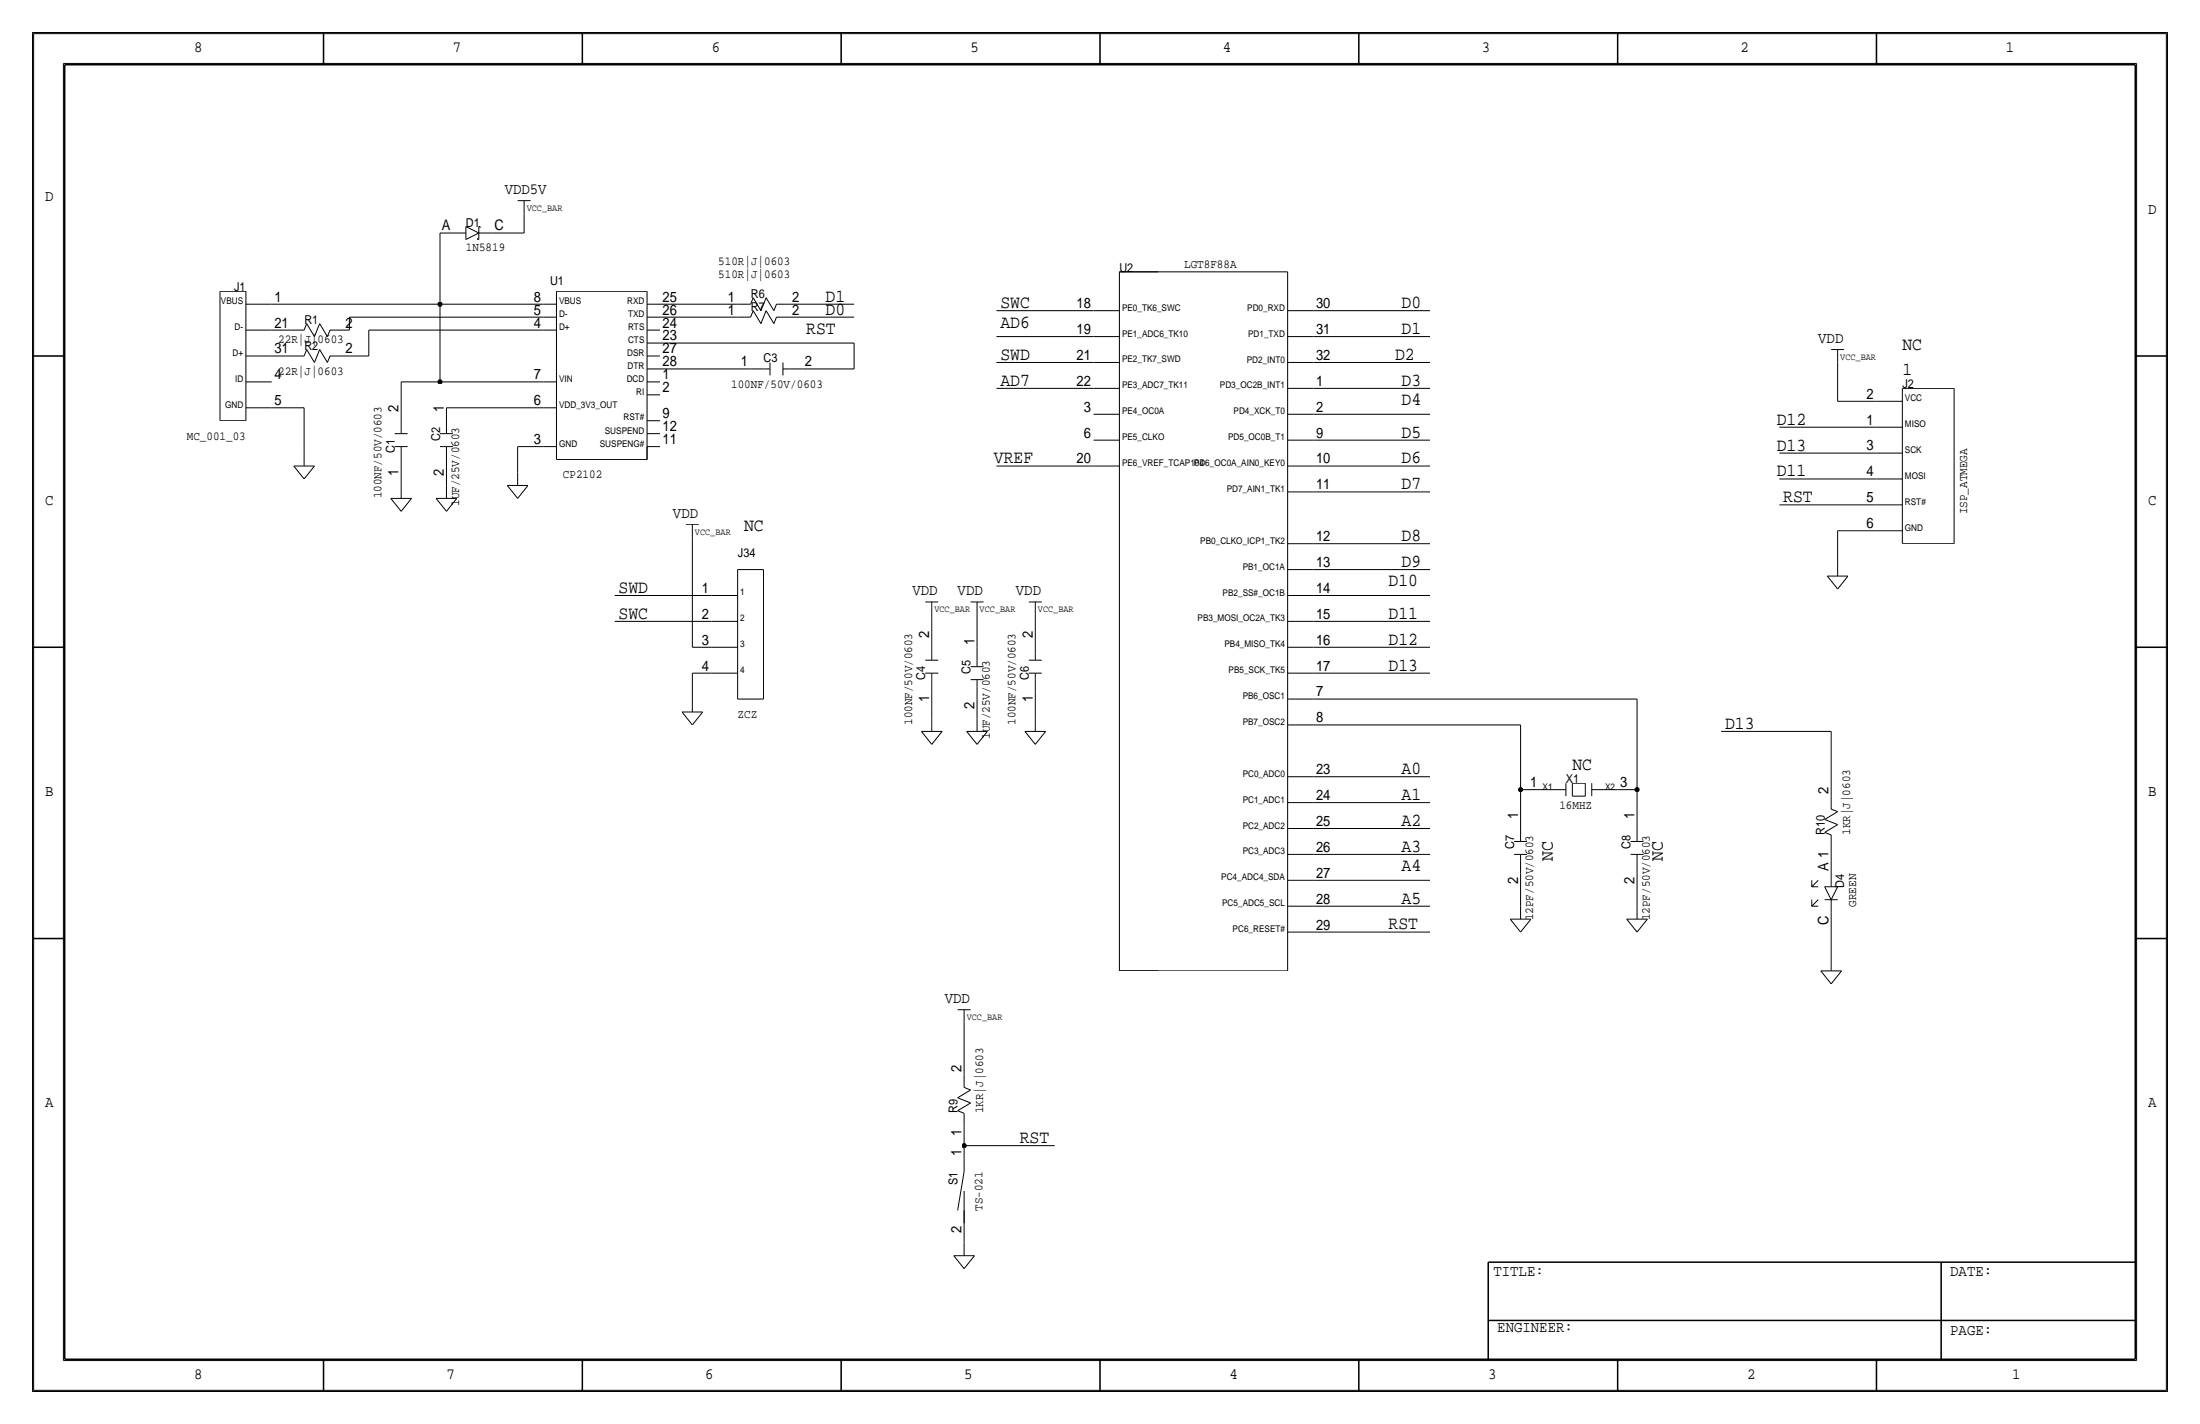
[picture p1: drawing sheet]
<svg xmlns="http://www.w3.org/2000/svg" width="432mm" height="279mm" viewBox="0 0 432 279" stroke-linecap="round" stroke-linejoin="round" font-family="sans-serif">
<g fill="none" stroke="#000" stroke-width=".2">
<path d="M6.6 6.6h418.6zM6.6 6.6v266.2zM12.4 12.4v254.6zM12.4 12.4h407zM419.4 12.4v254.6zM425.2 6.6v266.2zM101.6 39.4h2.5zM102.9 39.4v2.5zM43.2 57.1h5.1zM43.2 57.1v25.4zM48.3 59.7h5zM48.3 57.1v25.4z"/>
<path d="M53.3 59.7h33.1zM86.4 59.7v15.2zM86.4 45.7v14zM86.4 59.7h20.3zM86.4 45.7h2.5zM88.9 45.7h2.5zM91.4 44.5l2.6 1.2zM91.4 44.5v2.5zM91.4 47l2.6-1.3zM93.7 47h.3zM93.7 46.7v.3zM94 44.5h.2z"/>
<path d="M94 45.7v1.3zM94 44.5v1.2zM94 45.7h2.5zM94.2 44.5v.2zM96.5 45.7h6.4zM102.9 41.9v3.8zM106.7 59.7h2.5zM109.2 57.1v33.1zM109.2 57.1h17.8zM127 57.1v33.1zM127 59.7h2.5zM129.5 59.7h15.3z"/>
<path d="M144.8 59.7h2.5zM147.8 58.4l1.6 2.6zM147.8 58.4l-.5 1.3zM150.4 58.4l-1 2.6zM150.4 58.4l1.5 2.6zM152.4 59.7h2.5zM152.4 59.7l-.5 1.3zM152.4 59.7h.1M154.9 59.7h12.7zM219.7 53.3v137.2zM219.7 53.3h7.6zM219.7 53.3h33z"/>
<path d="M252.7 53.3v137.2zM48.3 74.9h5zM48.3 69.8h5zM48.3 64.8h5zM53.3 64.8h3.8zM53.3 69.8h3.8zM57.1 64.8h2.6zM57.1 69.8h2.6zM60.2 63.5l1.5 2.5zM60.2 68.6l1.5 2.5zM60.2 63.5l-.5 1.3zM60.2 68.6l-.5 1.2z"/>
<path d="M62.7 63.5l-1 2.5zM62.7 63.5l1.6 2.5zM62.7 68.6l-1 2.5zM62.7 68.6l1.6 2.5zM64.8 64.8h2.5zM64.8 69.8h2.5zM64.8 64.8l-.5 1.2zM64.8 69.8l-.5 1.3zM64.8 64.8h.1M64.8 69.8h.1M67.3 69.8h5.1zM67.3 64.8h1.3z"/>
<path d="M68.6 62.2v2.6zM68.6 62.2h38.1zM72.4 64.8h34.3zM72.4 64.8v5zM78.7 74.9v6.4zM78.7 74.9h7.7zM86.4 74.9h20.3zM106.7 74.9h2.5zM106.7 64.8h2.5zM106.7 62.2h2.5zM127 77.5h2.5zM127 74.9h2.5z"/>
<path d="M127 72.4h2.5zM127 69.8h2.5zM127 67.3h2.5zM127 64.8h2.5zM127 62.2h2.5zM129.5 62.2h15.3zM129.5 67.3h38.1zM129.5 72.4h17.8zM144.8 62.2h2.5zM147.3 72.4h2.6zM147.8 61l1.6 2.5zM147.8 61l-.5 1.2z"/>
<path d="M149.9 72.4h1.2zM150.4 61l-1 2.5zM150.4 61l1.5 2.5zM151.1 72.4v1.3zM151.1 71.1v1.3zM152.4 62.2h2.5zM152.4 62.2l-.5 1.3zM152.4 62.2h.1M153.7 72.4v1.3zM153.7 71.1v1.3zM153.7 72.4h1.2zM154.9 72.4h2.6z"/>
<path d="M154.9 62.2h12.7zM157.5 72.4h10.1zM167.6 67.3v5.1zM195.6 66h19zM195.6 71.1h19zM195.6 76.2h19zM195.6 61h19zM214.6 71.1h5.1zM214.6 61h5.1zM214.6 76.2h5.1zM214.6 66h5.1zM252.7 76.2h5.1z"/>
<path d="M252.7 71.1h5.1zM252.7 66h5.1zM252.7 61h5.1zM257.8 76.2h22.9zM257.8 71.1h22.9zM257.8 66h22.9zM257.8 61h22.9zM359.4 68.6h2.5zM360.7 68.6v2.5zM360.7 78.7h7.6zM360.7 71.1v7.6zM368.3 78.7h5.1z"/>
<path d="M373.4 76.2h10.1zM373.4 76.2v30.5zM383.5 76.2v30.5zM43.2 82.5h5.1zM48.3 80h5zM53.3 80h6.4zM57.7 91.4l2 2.6zM57.7 91.4h4zM59.7 88.9v2.5zM59.7 80v8.9zM61.7 91.4l-2 2.6zM76.7 97.8l2 2.5z"/>
<path d="M76.7 97.8h4.1zM77.5 85.1h1.2zM77.5 87.6h1.2zM78.7 95.3v2.5zM78.7 81.3v2.5zM78.7 88.9v2.5zM78.7 85.1h1.3zM78.7 83.8v1.3zM78.7 87.6h1.3zM78.7 87.6v1.3zM78.7 91.4v3.9zM80.8 97.8l-2.1 2.5z"/>
<path d="M85.6 97.8l2 2.5zM85.6 97.8h4.1zM86.4 87.6h1.2zM86.4 85.1h1.2zM87.6 88.9v2.5zM87.6 81.3v2.5zM87.6 87.6h1.3zM87.6 87.6v1.3zM87.6 85.1h1.3zM87.6 83.8v1.3zM87.6 91.4v3.9zM87.6 80h19.1z"/>
<path d="M87.6 80v1.3zM87.6 95.3v2.5zM89.7 97.8l-2.1 2.5zM99.6 95.3l2 2.5zM99.6 95.3h4zM101.6 92.7v2.6zM101.6 87.6h5.1zM101.6 87.6v5.1zM103.6 95.3l-2 2.5zM106.7 87.6h2.5zM106.7 80h2.5zM109.2 90.2h17.8z"/>
<path d="M127 87.6v2.6zM127 87.6h2.5zM127 85.1h2.5zM127 82.5h2.5zM195.6 91.4h19zM214.6 86.4h5.1zM214.6 81.3h5.1zM214.6 91.4h5.1zM252.7 96.5h5.1zM252.7 91.4h5.1zM252.7 86.4h5.1zM252.7 81.3h5.1z"/>
<path d="M257.8 96.5h22.9zM257.8 91.4h22.9zM257.8 86.4h22.9zM257.8 81.3h22.9zM349.2 99.1h19.1zM349.2 94h19.1zM349.2 88.9h19.1zM349.2 83.8h19.1zM368.3 94h5.1zM368.3 99.1h5.1zM368.3 88.9h5.1zM368.3 83.8h5.1z"/>
<path d="M120.6 116.8h19.1zM134.6 102.9h2.6zM135.9 102.9v2.5zM135.9 105.4v21.6zM139.7 116.8h5.1zM144.8 111.8v25.4zM144.8 111.8h5.1zM149.9 111.8v25.4zM181.6 118.1h2.5zM182.9 118.1v2.6zM190.5 118.1h2.5zM191.8 118.1v2.6z"/>
<path d="M201.9 118.1h2.6zM203.2 118.1v2.6zM252.7 116.8h5.1zM252.7 111.8h5.1zM252.7 106.7h5.1zM257.8 111.8h22.9zM257.8 106.7h22.9zM257.8 116.8h22.9zM358.6 113l2.1 2.6zM358.6 113h4.1zM360.7 110.5v2.5zM360.7 104.1h7.6z"/>
<path d="M360.7 104.1v6.4zM362.7 113l-2 2.6zM368.3 104.1h5.1zM373.4 106.7h10.1zM120.6 121.9h19.1zM133.9 139.7l2 2.5zM133.9 139.7h4zM135.9 127h3.8zM135.9 132.1h3.8zM135.9 137.2v2.5zM135.9 132.1v5.1zM137.9 139.7l-2 2.5z"/>
<path d="M139.7 132.1h5.1zM139.7 127h5.1zM139.7 121.9h5.1zM144.8 137.2h5.1zM181.6 129.5h1.3zM181.6 132.1h1.3zM182.9 125.7v2.6zM182.9 133.4v2.5zM182.9 129.5h1.2zM182.9 128.3v1.2zM182.9 132.1h1.2zM182.9 132.1v1.3z"/>
<path d="M182.9 120.7v5zM182.9 135.9v5.1zM190.5 133.4h1.3zM190.5 130.8h1.3zM191.8 137.2v3.8zM191.8 120.7v6.3zM191.8 134.6v2.6zM191.8 127v2.5zM191.8 133.4h1.2zM191.8 133.4v1.2zM191.8 130.8h1.2zM191.8 129.5v1.3z"/>
<path d="M201.9 129.5h1.3zM201.9 132.1h1.3zM203.2 135.9v5.1zM203.2 120.7v5zM203.2 125.7v2.6zM203.2 133.4v2.5zM203.2 129.5h1.3zM203.2 128.3v1.2zM203.2 132.1h1.3zM203.2 132.1v1.3zM252.7 137.2h5.1zM252.7 132.1h5.1z"/>
<path d="M252.7 127h5.1zM252.7 121.9h5.1zM257.8 137.2h63.5zM257.8 132.1h22.9zM257.8 127h22.9zM257.8 121.9h22.9zM321.3 137.2v17.7zM180.8 143.5l2.1 2.5zM180.8 143.5h4.1zM182.9 141v2.5zM184.9 143.5l-2 2.5zM189.7 143.5l2.1 2.5z"/>
<path d="M189.7 143.5h4.1zM191.8 141v2.5zM193.8 143.5l-2 2.5zM201.2 143.5l2 2.5zM201.2 143.5h4zM203.2 141v2.5zM205.2 143.5l-2 2.5zM252.7 157.5h5.1zM252.7 152.4h5.1zM252.7 142.2h5.1zM257.8 142.2h40.6zM257.8 152.4h22.9z"/>
<path d="M257.8 157.5h22.9zM298.4 154.9h3.9zM298.4 154.9v6.4zM298.4 142.2v12.7zM302.3 154.9h5zM307.3 153.7v2.5zM308.6 153.7v2.5zM308.6 156.2h2.5zM308.6 153.7h2.5zM311.1 153.7v2.5zM312.4 153.7v2.5zM312.4 154.9h5.1z"/>
<path d="M317.5 154.9h3.8zM321.3 154.9v6.4zM337.8 143.5h21.6zM359.4 143.5v12.7zM359.4 156.2v2.6zM359.4 158.8h.1M359.4 158.8l1.3 .5zM252.7 177.8h5.1zM252.7 172.7h5.1zM252.7 167.6h5.1zM252.7 162.6h5.1zM257.8 172.7h22.9z"/>
<path d="M257.8 177.8h22.9zM257.8 167.6h22.9zM257.8 162.6h22.9zM297.2 167.6h1.3zM297.2 165.1h1.3zM298.4 177.8v2.5zM298.4 171.4v6.4zM298.5 168.9v2.5zM298.5 161.3v2.5zM298.5 167.6h1.2zM298.5 167.6v1.3zM298.5 165.1h1.2z"/>
<path d="M298.5 163.8v1.3zM320 167.6h1.3zM320 165.1h1.3zM321.3 177.8v2.5zM321.3 171.4v6.4zM321.3 168.9v2.5zM321.3 161.3v2.5zM321.3 167.6h1.3zM321.3 167.6v1.3zM321.3 165.1h1.3zM321.3 163.8v1.3zM355.6 177.8h1.3z"/>
<path d="M355.6 176.5v1.3zM355.6 174h1.3zM355.6 172.7v1.3zM356.9 176.5l-1.3 1.3zM356.9 172.7l-1.3 1.3zM358.1 176.5h2.6zM358.1 174l1.3 2.5zM358.1 174h2.6zM358.1 163.3l2.6-1.5zM358.1 160.8l2.6 1zM358.1 163.3l1.3 .5zM358.1 160.8l2.6-1.5z"/>
<path d="M359.4 179.1v8.9zM359.4 166.4v5.1zM359.4 176.5v2.6zM359.4 171.5v2.5zM359.4 163.8v2.6zM360.7 174l-1.3 2.5zM188 198.1h2.5zM189.2 198.1v2.6zM219.7 190.5h7.6zM219.7 190.5h33zM252.7 182.9h5.1zM257.8 182.9h22.9z"/>
<path d="M296.4 180.3l2 2.6zM296.4 180.3h4.1zM300.5 180.3l-2.1 2.6zM319.3 180.3l2 2.6zM319.3 180.3h4zM323.3 180.3l-2 2.6zM357.4 190.5l2 2.5zM357.4 190.5h4zM359.4 188v2.5zM361.4 190.5l-2 2.5zM188 217.9l2.5-1.5zM188 215.4l2.5 1z"/>
<path d="M188 217.9l1.2 .5zM188 215.4l2.5-1.5zM189.2 210.8v2.6zM189.2 218.4v2.6zM189.2 213.4h.1M189.2 213.4l1.3 .5zM189.2 200.7v10.1zM189.2 237.5v2.5zM189.2 227.3v2.6zM189.2 229.9l-1.2 7.6zM189.2 233.7v6.3zM189.2 224.8h17.8z"/>
<path d="M189.2 221v3.8zM189.2 224.8v2.5zM187.2 246.4l2 2.5zM187.2 246.4h4.1zM189.2 243.8v2.6zM189.2 240v3.8zM191.3 246.4l-2.1 2.5zM6.6 272.8h418.6zM12.4 267h407z"/>
</g>
<g fill="#000" stroke="#000" stroke-width=".2">
<circle cx="86.4" cy="59.7" r=".41"/>
<circle cx="86.4" cy="74.9" r=".41"/>
<circle cx="298.4" cy="154.9" r=".41"/>
<circle cx="321.3" cy="154.9" r=".41"/>
<circle cx="189.2" cy="224.8" r=".41"/>
</g>
<g fill="none" stroke="#000" stroke-width=".3">
<path d="M6.3 6.3h419.1zM6.3 6.3v266.7zM12.7 12.7h406.4zM12.7 12.7v254zM63.5 6.3v6.4zM114.3 6.3v6.4zM165.1 6.3v6.4zM215.9 6.3v6.4zM266.7 6.3v6.4zM317.5 6.3v6.4zM368.3 6.3v6.4zM419.1 12.7v254z"/>
<path d="M425.4 6.3v266.7zM6.3 69.8h6.4zM419.1 69.8h6.3zM6.3 127h6.4zM419.1 127h6.3zM6.3 184.1h6.4zM419.1 184.1h6.3zM292.1 259.1h127zM292.1 247.6h127zM292.1 247.6v19.1zM381 247.6v19.1zM6.4 273h419z"/>
<path d="M12.7 266.7h406.4zM63.5 266.7v6.3zM114.3 266.7v6.3zM165.1 266.7v6.3zM215.9 266.7v6.3zM266.7 266.7v6.3zM317.5 266.7v6.3zM368.3 266.7v6.3z"/>
</g>
<g font-size="3.6">
<text x="162.1" y="59.2">D1</text>
<text x="158.2" y="65.5">RST</text>
<text x="162.1" y="61.7">D0</text>
<text x="196.3" y="60.5">SWC</text>
<text x="196.3" y="64.3">AD6</text>
<text x="275.1" y="65.5">D1</text>
<text x="275.1" y="60.4">D0</text>
<text x="196.3" y="70.6">SWD</text>
<text x="273.8" y="70.6">D2</text>
<text x="373.4" y="68.6">NC</text>
<text x="196.3" y="75.7">AD7</text>
<text x="275.1" y="75.7">D3</text>
<text x="373.4" y="73.7">1</text>
<text x="275.1" y="79.5">D4</text>
<text x="348.7" y="83.3">D12</text>
<text x="275.1" y="85.9">D5</text>
<text x="348.7" y="88.4">D13</text>
<text x="195.1" y="90.9">VREF</text>
<text x="275.1" y="90.9">D6</text>
<text x="348.7" y="93.5">D11</text>
<text x="275.1" y="96">D7</text>
<text x="350" y="98.6">RST</text>
<text x="146" y="104.1">NC</text>
<text x="275.1" y="106.2">D8</text>
<text x="275.1" y="111.3">D9</text>
<text x="121.4" y="116.3">SWD</text>
<text x="272.5" y="115.1">D10</text>
<text x="121.4" y="121.4">SWC</text>
<text x="272.5" y="121.4">D11</text>
<text x="272.5" y="126.5">D12</text>
<text x="272.5" y="131.6">D13</text>
<text x="338.6" y="143">D13</text>
<text x="275.1" y="151.9">A0</text>
<text x="308.6" y="151.1">NC</text>
<text x="275.1" y="157">A1</text>
<text x="275.1" y="167.1">A3</text>
<text x="275.1" y="162.1">A2</text>
<text x="275.1" y="170.9">A4</text>
<text x="304.8" y="168.9" transform="rotate(-90 304.8 168.9)">NC</text>
<text x="326.4" y="168.9" transform="rotate(-90 326.4 168.9)">NC</text>
<text x="275.1" y="177.3">A5</text>
<text x="272.5" y="182.4">RST</text>
<text x="200.2" y="224.3">RST</text>
</g>
<g font-size="3.1">
<text x="38.1" y="10.2">8</text>
<text x="88.9" y="10.2">7</text>
<text x="139.7" y="10.2">6</text>
<text x="190.5" y="10.2">5</text>
<text x="240" y="10.2">4</text>
<text x="290.8" y="10.2">3</text>
<text x="341.6" y="10.2">2</text>
<text x="393.7" y="10.2">1</text>
<text x="8.9" y="39.4">D</text>
<text x="99.1" y="38.1">VDD5V</text>
<text x="421.6" y="41.9">D</text>
<text x="356.9" y="67.3">VDD</text>
<text x="8.9" y="99.1">C</text>
<text x="132.1" y="101.6">VDD</text>
<text x="421.6" y="99.1">C</text>
<text x="179.1" y="116.8">VDD</text>
<text x="188" y="116.8">VDD</text>
<text x="199.4" y="116.8">VDD</text>
<text x="8.9" y="156.2">B</text>
<text x="421.6" y="156.2">B</text>
<text x="185.4" y="196.8">VDD</text>
<text x="8.9" y="217.2">A</text>
<text x="421.6" y="217.2">A</text>
<text x="293.1" y="250.4">TITLE:</text>
<text x="382.8" y="250.4">DATE:</text>
<text x="293.9" y="261.4">ENGINEER:</text>
<text x="382.8" y="261.9">PAGE:</text>
<text x="38.1" y="270.5">8</text>
<text x="87.6" y="270.5">7</text>
<text x="138.4" y="270.5">6</text>
<text x="189.2" y="270.5">5</text>
<text x="241.3" y="270.5">4</text>
<text x="292.1" y="270.5">3</text>
<text x="342.9" y="270.5">2</text>
<text x="395" y="270.5">1</text>
</g>
<g font-size="2.9">
<text x="86.7" y="45.2">A</text>
<text x="97" y="45.2">C</text>
<text x="53.8" y="59.2">1</text>
<text x="104.8" y="59.2">8</text>
<text x="130" y="59.2">25</text>
<text x="142.9" y="59.2">1</text>
<text x="155.4" y="59.2">2</text>
<text x="53.8" y="64.3">21</text>
<text x="67.8" y="64.3">2</text>
<text x="104.8" y="61.7">5</text>
<text x="104.8" y="64.3">4</text>
<text x="130" y="61.7">26</text>
<text x="130" y="64.3">24</text>
<text x="142.9" y="61.7">1</text>
<text x="155.4" y="61.7">2</text>
<text x="211.3" y="65.5">19</text>
<text x="211.3" y="60.5">18</text>
<text x="258.3" y="65.5">31</text>
<text x="258.3" y="60.5">30</text>
<text x="53.8" y="69.3">31</text>
<text x="67.8" y="69.3">2</text>
<text x="130" y="71.9">28</text>
<text x="130" y="69.3">27</text>
<text x="130" y="66.8">23</text>
<text x="145.4" y="71.9">1</text>
<text x="158" y="71.9">2</text>
<text x="211.3" y="70.6">21</text>
<text x="258.3" y="70.6">32</text>
<text x="53.8" y="74.4">4</text>
<text x="104.8" y="74.4">7</text>
<text x="130" y="77">2</text>
<text x="130" y="74.4">1</text>
<text x="211.3" y="75.7">22</text>
<text x="258.3" y="75.7">1</text>
<text x="53.8" y="79.5">5</text>
<text x="78.2" y="80.8" transform="rotate(-90 78.2 80.8)">2</text>
<text x="87.1" y="80.8" transform="rotate(-90 87.1 80.8)">1</text>
<text x="104.8" y="79.5">6</text>
<text x="130" y="82">9</text>
<text x="212.7" y="80.8">3</text>
<text x="258.3" y="80.8">2</text>
<text x="366.4" y="78.2">2</text>
<text x="366.4" y="83.3">1</text>
<text x="104.8" y="87.1">3</text>
<text x="130" y="87.1">11</text>
<text x="130" y="84.6">12</text>
<text x="212.7" y="85.9">6</text>
<text x="258.3" y="85.9">9</text>
<text x="366.4" y="88.4">3</text>
<text x="78.2" y="93.4" transform="rotate(-90 78.2 93.4)">1</text>
<text x="87.1" y="93.4" transform="rotate(-90 87.1 93.4)">2</text>
<text x="211.3" y="90.9">20</text>
<text x="258.3" y="90.9">10</text>
<text x="366.4" y="93.5">4</text>
<text x="258.3" y="96">11</text>
<text x="366.4" y="98.6">5</text>
<text x="258.3" y="106.2">12</text>
<text x="366.4" y="103.6">6</text>
<text x="258.3" y="111.3">13</text>
<text x="137.8" y="116.3">1</text>
<text x="258.3" y="116.3">14</text>
<text x="137.8" y="121.4">2</text>
<text x="182.4" y="125.2" transform="rotate(-90 182.4 125.2)">2</text>
<text x="202.7" y="125.2" transform="rotate(-90 202.7 125.2)">2</text>
<text x="258.3" y="121.4">15</text>
<text x="137.8" y="131.6">4</text>
<text x="137.8" y="126.5">3</text>
<text x="191.3" y="126.5" transform="rotate(-90 191.3 126.5)">1</text>
<text x="258.3" y="131.6">17</text>
<text x="258.3" y="126.5">16</text>
<text x="182.4" y="137.8" transform="rotate(-90 182.4 137.8)">1</text>
<text x="202.7" y="137.8" transform="rotate(-90 202.7 137.8)">1</text>
<text x="258.3" y="136.7">7</text>
<text x="191.3" y="139.1" transform="rotate(-90 191.3 139.1)">2</text>
<text x="258.3" y="141.7">8</text>
<text x="258.3" y="151.9">23</text>
<text x="300.3" y="154.4">1</text>
<text x="318" y="154.4">3</text>
<text x="358.9" y="155.7" transform="rotate(-90 358.9 155.7)">2</text>
<text x="258.3" y="157">24</text>
<text x="297.9" y="160.8" transform="rotate(-90 297.9 160.8)">1</text>
<text x="320.8" y="160.8" transform="rotate(-90 320.8 160.8)">1</text>
<text x="258.3" y="167.1">26</text>
<text x="258.3" y="162.1">25</text>
<text x="258.3" y="172.2">27</text>
<text x="297.9" y="173.4" transform="rotate(-90 297.9 173.4)">2</text>
<text x="320.8" y="173.4" transform="rotate(-90 320.8 173.4)">2</text>
<text x="358.9" y="170.9" transform="rotate(-90 358.9 170.9)">A 1</text>
<text x="258.3" y="177.3">28</text>
<text x="258.3" y="182.4">29</text>
<text x="358.9" y="181.4" transform="rotate(-90 358.9 181.4)">C</text>
<text x="188.7" y="210.3" transform="rotate(-90 188.7 210.3)">2</text>
<text x="188.7" y="226.8" transform="rotate(-90 188.7 226.8)">1</text>
<text x="188.7" y="222.9" transform="rotate(-90 188.7 222.9)">1</text>
<text x="188.7" y="242" transform="rotate(-90 188.7 242)">2</text>
</g>
<g font-size="2.4">
<text x="91.4" y="44.4">D1</text>
<text x="91.4" y="49.3">1N5819</text>
<text x="141" y="52">510R|J|0603</text>
<text x="219.7" y="53.3">U2</text>
<text x="232.4" y="52.6">LGT8F88A</text>
<text x="45.9" y="57.2">J1</text>
<text x="107.9" y="55.9">U1</text>
<text x="141" y="54.6">510R|J|0603</text>
<text x="147.4" y="58.4">R6</text>
<text x="59.7" y="63.5">R1</text>
<text x="147.4" y="61">R7</text>
<text x="54.6" y="67.3">22R|J|0603</text>
<text x="59.7" y="68.6">R2</text>
<text x="149.9" y="71.1">C3</text>
<text x="54.6" y="73.6">22R|J|0603</text>
<text x="143.5" y="76.1">100NF/50V/0603</text>
<text x="373.4" y="76.2">J2</text>
<text x="36.7" y="86.4">MC_001_03</text>
<text x="77.5" y="88.9" transform="rotate(-90 77.5 88.9)">C1</text>
<text x="86.4" y="86.6" transform="rotate(-90 86.4 86.6)">C2</text>
<text x="110.5" y="93.8">CP2102</text>
<text x="74.9" y="97.8" transform="rotate(-90 74.9 97.8)">100NF/50V/0603</text>
<text x="90.1" y="99.3" transform="rotate(-90 90.1 99.3)">1UF/25V/0603</text>
<text x="386.1" y="100.9" transform="rotate(-90 386.1 100.9)">ISP_ATMEGA</text>
<text x="144.8" y="109.2">J34</text>
<text x="181.6" y="133.3" transform="rotate(-90 181.6 133.3)">C4</text>
<text x="190.5" y="132.3" transform="rotate(-90 190.5 132.3)">C5</text>
<text x="201.9" y="133.3" transform="rotate(-90 201.9 133.3)">C6</text>
<text x="144.8" y="140.8">ZCZ</text>
<text x="179" y="142.2" transform="rotate(-90 179 142.2)">100NF/50V/0603</text>
<text x="199.3" y="142.2" transform="rotate(-90 199.3 142.2)">100NF/50V/0603</text>
<text x="194.3" y="145" transform="rotate(-90 194.3 145)">1UF/25V/0603</text>
<text x="307.3" y="153.7">X1</text>
<text x="306.1" y="158.8">16MHZ</text>
<text x="297.2" y="166.6" transform="rotate(-90 297.2 166.6)">C7</text>
<text x="320" y="166.6" transform="rotate(-90 320 166.6)">C8</text>
<text x="358.1" y="163.8" transform="rotate(-90 358.1 163.8)">R10</text>
<text x="363.2" y="163.8" transform="rotate(-90 363.2 163.8)">1KR|J|0603</text>
<text x="361.9" y="174.2" transform="rotate(-90 361.9 174.2)">D4</text>
<text x="364.3" y="177.9" transform="rotate(-90 364.3 177.9)">GREEN</text>
<text x="300.9" y="180.6" transform="rotate(-90 300.9 180.6)">12PF/50V/0603</text>
<text x="323.8" y="180.6" transform="rotate(-90 323.8 180.6)">12PF/50V/0603</text>
<text x="188" y="218.4" transform="rotate(-90 188 218.4)">R9</text>
<text x="193" y="218.4" transform="rotate(-90 193 218.4)">1KR|J|0603</text>
<text x="188" y="232.5" transform="rotate(-90 188 232.5)">S1</text>
<text x="192.8" y="237.6" transform="rotate(-90 192.8 237.6)">TS-021</text>
</g>
<g font-size="1.9">
<text x="103.4" y="41.4">VCC_BAR</text>
<text x="361.2" y="70.6">VCC_BAR</text>
<text x="136.4" y="104.9">VCC_BAR</text>
<text x="183.4" y="120.1">VCC_BAR</text>
<text x="192.3" y="120.1">VCC_BAR</text>
<text x="203.7" y="120.1">VCC_BAR</text>
<text x="189.7" y="200.2">VCC_BAR</text>
</g>
<g font-size="1.8">
<text x="43.4" y="59.7">VBUS</text>
<text x="109.7" y="59.7">VBUS</text>
<text x="123.1" y="59.7">RXD</text>
<text x="46.1" y="64.8">D-</text>
<text x="109.7" y="64.8">D+</text>
<text x="109.7" y="62.2">D-</text>
<text x="123.3" y="64.8">RTS</text>
<text x="123.3" y="62.2">TXD</text>
<text x="220.2" y="61">PE0_TK6_SWC</text>
<text x="244.8" y="61">PD0_RXD</text>
<text x="45.7" y="69.9">D+</text>
<text x="123.1" y="69.9">DSR</text>
<text x="123.3" y="67.3">CTS</text>
<text x="220.2" y="71.1">PE2_TK7_SWD</text>
<text x="220.2" y="66">PE1_ADC6_TK10</text>
<text x="244.7" y="71.1">PD2_INT0</text>
<text x="245" y="66">PD1_TXD</text>
<text x="46.1" y="74.9">ID</text>
<text x="109.7" y="74.9">VIN</text>
<text x="123" y="75">DCD</text>
<text x="123.2" y="72.4">DTR</text>
<text x="124.9" y="77.5">RI</text>
<text x="220.2" y="76.2">PE3_ADC7_TK11</text>
<text x="239.4" y="76.2">PD3_OC2B_INT1</text>
<text x="44.2" y="80">GND</text>
<text x="109.7" y="80">VDD_3V3_OUT</text>
<text x="122.4" y="82.5">RST#</text>
<text x="220.2" y="81.3">PE4_OC0A</text>
<text x="242.1" y="81.3">PD4_XCK_T0</text>
<text x="373.9" y="78.7">VCC</text>
<text x="373.9" y="83.8">MISO</text>
<text x="109.7" y="87.6">GND</text>
<text x="117.7" y="87.6">SUSPENG#</text>
<text x="118.7" y="85.1">SUSPEND</text>
<text x="220.2" y="86.4">PE5_CLKO</text>
<text x="241" y="86.4">PD5_OC0B_T1</text>
<text x="373.9" y="88.9">SCK</text>
<text x="220.2" y="91.4">PE6_VREF_TCAP104</text>
<text x="234.3" y="91.4">PD6_OC0A_AIN0_KEY0</text>
<text x="373.9" y="94">MOSI</text>
<text x="240.8" y="96.5">PD7_AIN1_TK1</text>
<text x="373.9" y="99.1">RST#</text>
<text x="235.6" y="106.7">PB0_CLKO_ICP1_TK2</text>
<text x="373.9" y="104.1">GND</text>
<text x="243.9" y="111.8">PB1_OC1A</text>
<text x="145.3" y="116.8">1</text>
<text x="240" y="116.8">PB2_SS#_OC1B</text>
<text x="145.3" y="121.9">2</text>
<text x="235" y="121.9">PB3_MOSI_OC2A_TK3</text>
<text x="145.3" y="127">3</text>
<text x="240.3" y="127">PB4_MISO_TK4</text>
<text x="145.3" y="132.1">4</text>
<text x="241.1" y="132.1">PB5_SCK_TK5</text>
<text x="243.9" y="137.2">PB6_OSC1</text>
<text x="243.9" y="142.2">PB7_OSC2</text>
<text x="243.9" y="152.4">PC0_ADC0</text>
<text x="302.8" y="154.9">X1</text>
<text x="315" y="154.9">X2</text>
<text x="243.9" y="157.5">PC1_ADC1</text>
<text x="243.9" y="167.6">PC3_ADC3</text>
<text x="243.9" y="162.6">PC2_ADC2</text>
<text x="239.7" y="172.7">PC4_ADC4_SDA</text>
<text x="239.9" y="177.8">PC5_ADC5_SCL</text>
<text x="241.9" y="182.9">PC6_RESET#</text>
</g>
</svg>
